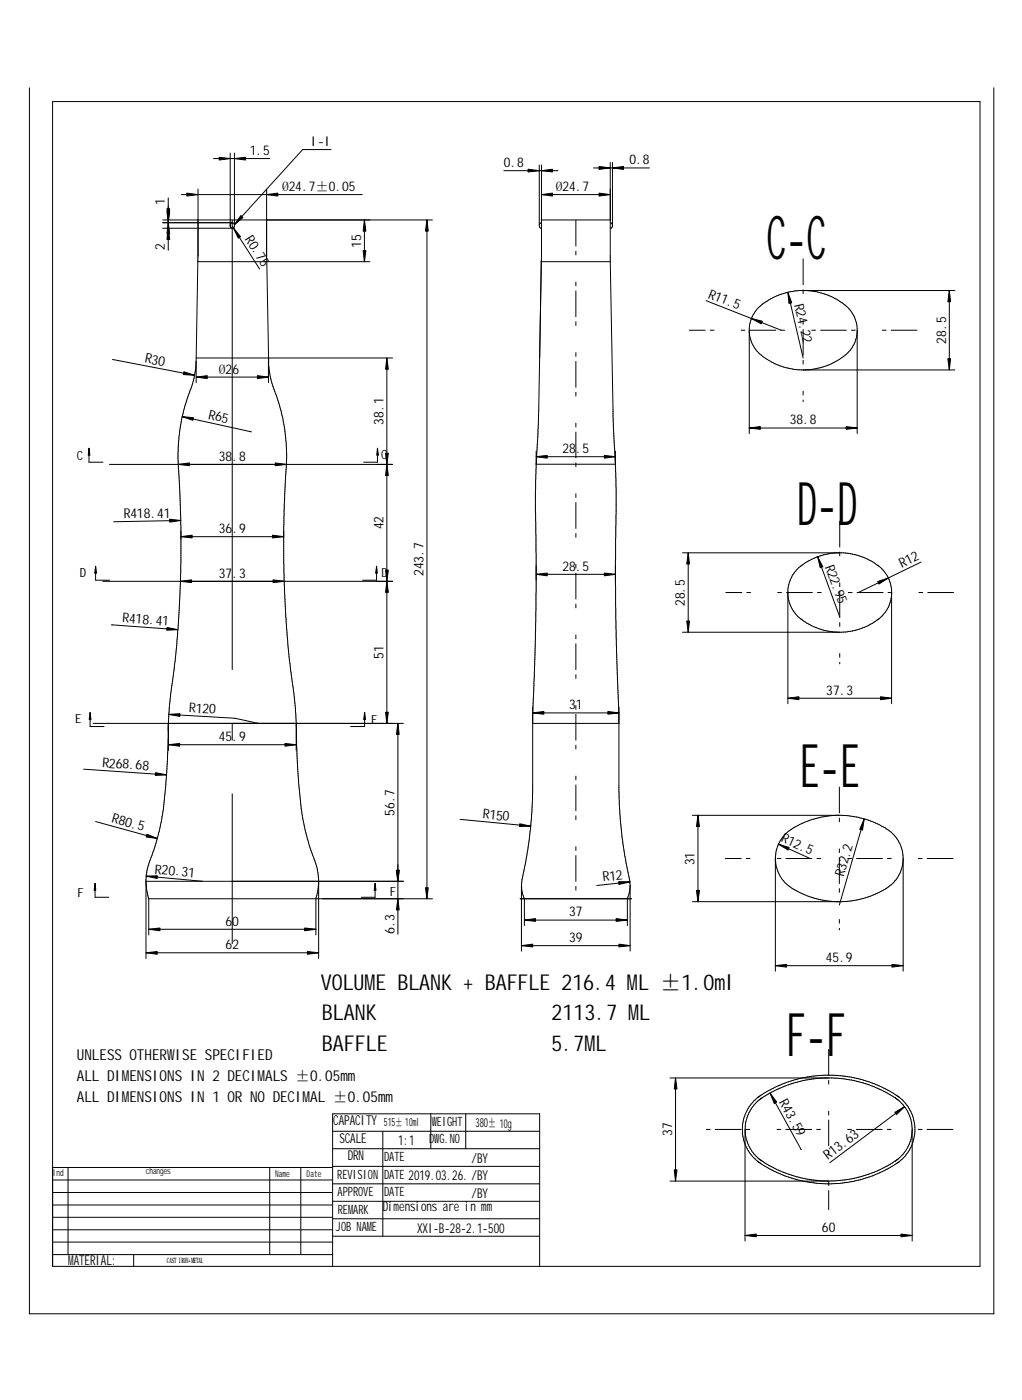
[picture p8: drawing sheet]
<svg xmlns="http://www.w3.org/2000/svg" width="235mm" height="322mm" viewBox="0 0 235 322" stroke-linecap="round" stroke-linejoin="round" font-family="sans-serif">
<g fill="none" stroke="#000" stroke-width=".23">
<path d="M6.8 20.2v282.4M12.1 23.4h213.5v268.3h-213.5zM49.1 36.5h13M53 35.2v16.9l.1 .3 .4 .2M54 35.2v16.9l-.3 .4-.2 .1M76.2 34.4h-6.5l-15.7 17.4-.5-.5M116 39.3h12.5M124.2 38v14.1v.2l.5 .3M124.7 38l-.1 22.3h15.9M136.7 38.7h12.8M140.5 37.4v22.7l.6 35.9 .6 10.9M141 37.4v14.7l-.2 .4-.3 .1"/>
<path d="M228.8 20.2v282.4M37.5 50.7h62.1M37.5 51.3h16M37.5 52.6h16M38.7 45.6v12M41.7 44.8h41.7M45.6 43.5v16.8h39.6M53.5 51.3l-.5 .5M53.5 52.1l6.3 9.9M61.4 43.5v15.8l.4 23.9a23.5 23.5 0 0 0 2.2 8.9l.2 .8a46.2 46.2 0 0 1 1.5 18.6l-.4 9.7 .2 14.8 .8 12.2 1.7 15.1 .2 3v6.5M83.9 50.7v9.6M98.3 50.7v156.3"/>
<path d="M124.6 50.7h15.9M124.7 44.8h15.8M124.7 51.3l-.5 .2v.3M140.5 51.3l.4 .2 .1 .3M45.6 60.1l-.4 22.4M124.6 60.1l-.6 34.7-.5 11.3M162.6 69.2l17.3 6.9M172.5 76.5a8 8 0 0 0 4.9 6.7 15.4 15.4 0 0 0 7.1 2h35.3M181.4 67.3l3.5 15.2M185.8 66.9l1.2 .1a14.7 14.7 0 0 1 8.5 4.1 7.3 7.3 0 0 1 1.9 4.5v24.3M197.4 76.5a7.3 7.3 0 0 1-2.5 5.1l-1.4 1a15.3 15.3 0 0 1-7.3 2.6M218.6 66.9v18.3"/>
<path d="M219.8 66.9h-35.7a14.4 14.4 0 0 0-10.2 4.9 7.6 7.6 0 0 0-1.4 3.8v24.3M25.9 82.8l18.9 3.6M42 96l15.9 3.5M45.1 83.2a22 22 0 0 1-2 8.5 45.4 45.4 0 0 0-1.8 19.4l.4 10.1-.3 15.6-.7 11.4-1.8 16.4M45.2 82.5h45.2M45.2 86.9h16.6M45.2 82.5v5.6M61.8 82.5v5.6M89.1 82.5v84.1M172.5 98.6h24.9M185.8 85.2h-.5M20.5 103.2v3.3h3.2"/>
<path d="M25.2 107h65.2M41.6 119.9l-15.4 .3M86.9 103.2v3.3h-3.2M123.4 106.9h18.3M123.4 105.2h18.3M123.4 103.9l-.1 9.3 .1 27.4-.7 22.7M123.5 106.5l-.1 .4M141.7 103.9l.2 8.5-.2 27.3 .2 10.5 .6 13.9M22 130.4v3.2h3.2M23.7 133.9h66.7M41.7 123.6h23.6M86.7 130.4v3.2h-3.2"/>
<path d="M123.4 132.3h18.3M157.1 127.3h37.1a14.9 14.9 0 0 1 8.1 3M158.5 127.3v18.3M181.4 137.1a8.6 8.6 0 0 0 5.5 7l2.7 1 3.3 .5M184.6 130.2a7.8 7.8 0 0 0-3.2 5.6v26.3M188.3 128.2l5 13.9M192.5 127.3l-.4 .1a14.7 14.7 0 0 0-7.7 2.9M202.1 130.2a7.6 7.6 0 0 1 3.2 5.6v26.3M205.3 137.1a7.9 7.9 0 0 1-3.2 5.6M212.1 129.4l-14.5 7.1M25.6 143.9l15.3 1.1M202.3 142.6a14.7 14.7 0 0 1-8.5 3h-36.7"/>
<path d="M19.3 177.2l19.1 1.3M20.7 164.1v3.2h3.3M21.5 166.6h71.4M38.7 166.6v6.2l-.4 6.7a65.8 65.8 0 0 1-1.6 11.5l-.9 3.7-1.7 4.7-.4 2.4M38.8 167.1l-.1 .4M38.8 171.5h29.4M38.9 164.6l-.1 8.2M38.9 164.5l15.2 .9 5.4 1.2M68.2 167.1l.3 10.2 .9 9.2 .9 5 2 6.3a15.4 15.4 0 0 1 1.1 4.8v18.2M83.9 164.1v3.2h-3.2M91.6 166.6v48.6M122.6 166.6h19.9"/>
<path d="M122.6 164.2h19.9M122.6 162.9v19.8l-.1 4.1-.7 6.7-1.3 7.5a8.6 8.6 0 0 0 .2 6v6.2M122.7 164.1l-.1 .4M142.5 162.9l.1 22.3 .8 9.2 1.6 8.6 .1 16.1M181.4 160.8h23.9M22 189.2l14.2 3.9M105.9 188.7l16.3 1.6M159.4 187.8h34.4a21 21 0 0 1 7 1.4l1.6 .7a8.6 8.6 0 0 1 5.5 7.6v26.2M160.7 187.8v19.9M178.5 197.9a8 8 0 0 0 2.8 5.9 18 18 0 0 0 6.7 3.2l2.5 .5 2.1 .2M179.2 194.4l7.3 3.3M192.6 187.8a21 21 0 0 0-7 1.4l-1.5 .7a8.6 8.6 0 0 0-5.6 7.6v26.2"/>
<path d="M199 188.6l-5.7 19.8M207.9 197.9a8 8 0 0 1-2.7 5.9 18 18 0 0 1-6.8 3.2l-2.4 .5-2.2 .2h-34.4M21.9 203.4v3.3h3.2M33.6 203.4l.2 1.6 .4 2M33.6 203h59.3M33.6 219.4h39.8M33.7 201.8l-.1 19M33.7 201.8l13 1.2M34.2 207h65.4M34.2 214h38.5M34.2 207v8.3M73.4 203.4l-.2 1.6-.5 2v8.3"/>
<path d="M86.4 203.4v3.3h-3.3M119.8 207h25.6M120.1 217.8h25M120.1 203.9v15.2M120.7 211.9h23.7M145 203.1l-7.6 .8M145.1 204.2l-.7 2.8v6.2M178.5 222.4h29.4M99.2 256.5v8.1M107.2 256.5v8.1M154.3 248.3h37.5l2.6 .2a27.9 27.9 0 0 1 6.9 1.8l2.2 1.1a11.2 11.2 0 0 1 5.9 5.6l.5 1.6 .1 1.3v25.9M155.5 248.3v23.7"/>
<path d="M174.8 252.5l-.4 .3M175.1 252.3a29.4 29.4 0 0 1 9.2-3.9l2.9-.6a27.8 27.8 0 0 1 7.5 .1 28.8 28.8 0 0 1 11.7 4.4M175.2 252.3a9.4 9.4 0 0 0-1 14.9l3.1 2.1 3.4 1.5a28.4 28.4 0 0 0 20.9-.3l2.7-1.2 2.8-1.8M175.5 252.8l-.7 .5M175.5 252.8a8.8 8.8 0 0 0 1.1 15.3 28.3 28.3 0 0 0 11 3.7l3 .2M177.3 251.7l7.1 13M189.7 248.3l-2.1 .1a28.5 28.5 0 0 0-9.5 3l-2.6 1.4M206.4 252.3l.7 .5M206.8 252.5a9.4 9.4 0 0 1-.4 15.5M208.3 254.9l-17.2 12.9M12.1 268.9h64.3M12.1 271.8h64.3"/>
<path d="M12.1 274.6h64.3M12.1 277.5h64.3M15.7 268.9v20.1M62.1 268.9v20.1M69.3 268.9v20.1M76.6 264.6h47.6M76.6 276.7h47.6M76.6 272.7h47.6M76.6 268.6h47.6M76.6 260.5h47.6M88.1 260.5v24.2M171.5 260.1v25.7"/>
<path d="M174.4 267.5l.7 .5M174.8 267l.7 .4M184.4 264.7h.1M206.1 267.4l-3.3 1.9-2.7 1.1-4.5 1.2-3.4 .4h-37.9M206.4 267.2l-.4 .2M206.8 267l-.4 .2M210 260.3a8.9 8.9 0 0 1-3.9 7.1M12.1 280.4h64.3M12.1 283.2h64.3M12.3 286.1h64.3M12.3 289h64.3M30.8 289v2.6"/>
<path d="M76.6 284.7h47.6M76.6 280.7h47.6M76.6 291.6v-35.1h47.6v35.1M171.5 284.6h38.5M6.7 302.6h222.2"/>
</g>
<g fill="#000" stroke="#000" stroke-width=".23">
<path d="M50.5 36.2l2.5 .3-2.5 .4z" fill-rule="evenodd"/>
<path d="M54 36.5l2.5-.3v.7z" fill-rule="evenodd"/>
<path d="M121.6 39l2.6 .3-2.6 .3z" fill-rule="evenodd"/>
<path d="M124.7 39.3l2.5-.3v.6z" fill-rule="evenodd"/>
<path d="M137.9 38.3l2.6 .4-2.6 .3z" fill-rule="evenodd"/>
<path d="M141 38.7l2.6-.4v.7z" fill-rule="evenodd"/>
<path d="M38.4 48.1h.7l-.4 2.6z" fill-rule="evenodd"/>
<path d="M38.7 51.3l.4 2.6h-.7z" fill-rule="evenodd"/>
<path d="M38.4 48.7h.7l-.4 2.6z" fill-rule="evenodd"/>
<path d="M38.7 52.6l.4 2.5h-.7z" fill-rule="evenodd"/>
<path d="M43 44.5l2.6 .3-2.6 .4z" fill-rule="evenodd"/>
<path d="M53.8 52.5l1.6 2-.5 .3z" fill-rule="evenodd"/>
<path d="M55.5 49.6l.4 .5-1.9 1.7z" fill-rule="evenodd"/>
<path d="M61.4 44.8l2.6-.3v.7z" fill-rule="evenodd"/>
<path d="M83.6 57.7h.6l-.3 2.6z" fill-rule="evenodd"/>
<path d="M83.9 50.7l.3 2.5h-.6z" fill-rule="evenodd"/>
<path d="M98.3 50.7l.3 2.5h-.6z" fill-rule="evenodd"/>
<path d="M124.7 44.8l2.5-.3v.7z" fill-rule="evenodd"/>
<path d="M137.9 44.5l2.6 .3-2.6 .4z" fill-rule="evenodd"/>
<path d="M173 73.3l2.5 .7-.2 .6z" fill-rule="evenodd"/>
<path d="M181.4 67.3l.9 2.5-.6 .1z" fill-rule="evenodd"/>
<path d="M218.6 66.9l.3 2.6h-.7z" fill-rule="evenodd"/>
<path d="M42.3 85.6l2.5 .8-2.6-.1z" fill-rule="evenodd"/>
<path d="M42 96l2.5 .2-.1 .6z" fill-rule="evenodd"/>
<path d="M45.2 86.9l2.5-.4v.7z" fill-rule="evenodd"/>
<path d="M59.3 86.5l2.5 .4-2.5 .3z" fill-rule="evenodd"/>
<path d="M89.1 82.5l.3 2.5h-.6z" fill-rule="evenodd"/>
<path d="M172.5 98.6l2.5-.4v.7z" fill-rule="evenodd"/>
<path d="M194.8 98.2l2.6 .4-2.6 .3z" fill-rule="evenodd"/>
<path d="M218.2 82.6h.7l-.3 2.6z" fill-rule="evenodd"/>
<path d="M20.5 103.2l.2 1.6h-.4z" fill-rule="evenodd"/>
<path d="M39 119.6l2.6 .3-2.5 .4z" fill-rule="evenodd"/>
<path d="M41 107l2.6-.4v.7z" fill-rule="evenodd"/>
<path d="M63.4 106.6l2.6 .4-2.6 .3z" fill-rule="evenodd"/>
<path d="M86.9 103.2l.2 1.6h-.4z" fill-rule="evenodd"/>
<path d="M89.1 107l.3 2.5h-.6z" fill-rule="evenodd"/>
<path d="M88.8 104.4h.6l-.3 2.6z" fill-rule="evenodd"/>
<path d="M123.4 105.2l2.6-.3v.6z" fill-rule="evenodd"/>
<path d="M139.1 104.9l2.6 .3-2.6 .3z" fill-rule="evenodd"/>
<path d="M22 130.4l.2 1.6h-.4z" fill-rule="evenodd"/>
<path d="M41.5 133.9l2.6-.4v.7z" fill-rule="evenodd"/>
<path d="M41.7 123.6l2.5-.3v.6z" fill-rule="evenodd"/>
<path d="M62.7 123.3l2.6 .3-2.6 .3z" fill-rule="evenodd"/>
<path d="M62.9 133.5l2.5 .4-2.5 .3z" fill-rule="evenodd"/>
<path d="M86.7 130.4l.2 1.6h-.4z" fill-rule="evenodd"/>
<path d="M89.1 133.9l.3 2.5h-.6z" fill-rule="evenodd"/>
<path d="M88.8 131.3h.6l-.3 2.6z" fill-rule="evenodd"/>
<path d="M123.4 132.3l2.6-.3v.6z" fill-rule="evenodd"/>
<path d="M139.1 132l2.6 .3-2.6 .3z" fill-rule="evenodd"/>
<path d="M158.5 127.3l.2 2.6h-.6z" fill-rule="evenodd"/>
<path d="M188.3 128.2l1.1 2.3-.6 .3z" fill-rule="evenodd"/>
<path d="M202.1 133.9l2.4-.8-2.1 1.4z" fill-rule="evenodd"/>
<path d="M38.4 144.5l2.5 .5-2.5 .1z" fill-rule="evenodd"/>
<path d="M158.1 143h.6l-.2 2.6z" fill-rule="evenodd"/>
<path d="M20.7 164.1l.3 1.6h-.5z" fill-rule="evenodd"/>
<path d="M35.8 178l2.6 .5-2.6 .1z" fill-rule="evenodd"/>
<path d="M38.8 171.5l2.6-.3v.7z" fill-rule="evenodd"/>
<path d="M38.9 164.5l2.5-.1v.6z" fill-rule="evenodd"/>
<path d="M65.6 171.2l2.6 .3-2.6 .4z" fill-rule="evenodd"/>
<path d="M83.9 164.1l.3 1.6h-.5z" fill-rule="evenodd"/>
<path d="M88.8 164h.6l-.3 2.6z" fill-rule="evenodd"/>
<path d="M91.6 166.6l.3 2.5h-.6z" fill-rule="evenodd"/>
<path d="M122.6 164.2l2.6-.3v.6z" fill-rule="evenodd"/>
<path d="M140 163.9l2.5 .3-2.5 .3z" fill-rule="evenodd"/>
<path d="M181.4 160.8l2.5-.3v.6z" fill-rule="evenodd"/>
<path d="M202.7 160.5l2.6 .3-2.6 .3z" fill-rule="evenodd"/>
<path d="M33.8 192.1l2.4 1-2.5-.3z" fill-rule="evenodd"/>
<path d="M119.7 189.7l2.5 .6-2.6 .1z" fill-rule="evenodd"/>
<path d="M160.7 187.8l.3 2.6h-.6z" fill-rule="evenodd"/>
<path d="M179.2 194.4l2.5 .8-.3 .6z" fill-rule="evenodd"/>
<path d="M199 188.6l-.4 2.6-.6-.2z" fill-rule="evenodd"/>
<path d="M21.9 203.4l.2 1.6h-.4z" fill-rule="evenodd"/>
<path d="M33.7 201.8l2.5-.1v.6z" fill-rule="evenodd"/>
<path d="M33.6 219.4l2.6-.3v.7z" fill-rule="evenodd"/>
<path d="M34.2 214l2.6-.3v.7z" fill-rule="evenodd"/>
<path d="M70.1 213.7l2.6 .3-2.6 .4z" fill-rule="evenodd"/>
<path d="M70.8 219.1l2.6 .3-2.6 .4z" fill-rule="evenodd"/>
<path d="M86.4 203.4l.2 1.6h-.5z" fill-rule="evenodd"/>
<path d="M91.6 207l.3 2.6h-.6z" fill-rule="evenodd"/>
<path d="M91.3 200.4h.6l-.3 2.6z" fill-rule="evenodd"/>
<path d="M91.3 200.4h.6l-.3 2.6z" fill-rule="evenodd"/>
<path d="M98 204.5h.6l-.3 2.5z" fill-rule="evenodd"/>
<path d="M120.1 217.8l2.5-.3v.6z" fill-rule="evenodd"/>
<path d="M120.7 211.9l2.6-.3v.6z" fill-rule="evenodd"/>
<path d="M141.9 211.6l2.5 .3-2.5 .3z" fill-rule="evenodd"/>
<path d="M142.5 203.1h2.5l-2.5 .6z" fill-rule="evenodd"/>
<path d="M142.5 217.5l2.6 .3-2.6 .3z" fill-rule="evenodd"/>
<path d="M160.4 205.1h.6l-.3 2.6z" fill-rule="evenodd"/>
<path d="M178.5 222.4l2.6-.3v.6z" fill-rule="evenodd"/>
<path d="M205.4 222.1l2.5 .3-2.5 .3z" fill-rule="evenodd"/>
<path d="M155.5 248.3l.4 2.5h-.7z" fill-rule="evenodd"/>
<path d="M177.3 251.7l1.5 2.1-.5 .4z" fill-rule="evenodd"/>
<path d="M206 256.2l2.3-1.3-1.9 1.8z" fill-rule="evenodd"/>
<path d="M155.2 269.4h.7l-.4 2.6z" fill-rule="evenodd"/>
<path d="M171.5 284.6l2.6-.4v.6z" fill-rule="evenodd"/>
<path d="M207.4 284.2l2.6 .4-2.6 .2z" fill-rule="evenodd"/>
</g>
<path d="M53.5 50.7v166.7" fill="none" stroke="#000" stroke-width=".23" stroke-dasharray="103.6 12.2 4.1 12.2" stroke-linecap="butt"/>
<path d="M132.6 50.7v156.3M184.9 59.5v33.1M211.2 76.1h-52.6M193.3 120v33M219.6 136.5h-52.6M193.3 181.2v33M219.5 197.7h-52.6M190.8 241.6v37.1M219.5 260.1h-57.2" fill="none" stroke="#000" stroke-width=".23" stroke-dasharray="6.1 1 1" stroke-linecap="butt"/>
<g font-size="13.8">
<text x="176.4" y="59.8">C-C</text>
<text x="183.6" y="120.8">D-D</text>
<text x="184.1" y="181.3">E-E</text>
<text x="181" y="243.1">F-F</text>
</g>
<g font-size="5">
<text x="73.9" y="228">VOLUME BLANK + BAFFLE 216.4 ML ±1.0ml</text>
<text x="74.1" y="235">BLANK</text>
<text x="127" y="235">2113.7 ML</text>
<text x="74.1" y="242">BAFFLE</text>
<text x="127" y="242">5.7ML</text>
</g>
<g font-size="3.5">
<text x="17.7" y="244.2">UNLESS OTHERWISE SPECIFIED</text>
<text x="17.7" y="249">ALL DIMENSIONS IN 2 DECIMALS ±0.05mm</text>
<text x="17.7" y="253.8">ALL DIMENSIONS IN 1 OR NO DECIMAL ±0.05mm</text>
</g>
<g font-size="3.1">
<text x="57.5" y="35.7">1.5</text>
<text x="71.6" y="33.6">I-I</text>
<text x="116" y="38.5">0.8</text>
<text x="144.9" y="37.9">0.8</text>
<text x="38" y="47.1" transform="rotate(-90 38 47.1)">1</text>
<text x="64.9" y="44">Ø24.7±0.05</text>
<text x="128" y="44">Ø24.7</text>
<text x="38" y="57.6" transform="rotate(-90 38 57.6)">2</text>
<text x="56.3" y="55.1" transform="rotate(57 56.3 55.1)">R0.75</text>
<text x="83.1" y="57" transform="rotate(-90 83.1 57)">15</text>
<text x="162.9" y="68.6" transform="rotate(21 162.9 68.6)">R11.5</text>
<text x="182.9" y="70.2" transform="rotate(77 182.9 70.2)">R24.22</text>
<text x="33.2" y="83.4" transform="rotate(11 33.2 83.4)">R30</text>
<text x="217.8" y="79.1" transform="rotate(-90 217.8 79.1)">28.5</text>
<text x="50.4" y="86">Ø26</text>
<text x="47.8" y="96.5" transform="rotate(13 47.8 96.5)">R65</text>
<text x="88.3" y="97.8" transform="rotate(-90 88.3 97.8)">38.1</text>
<text x="181.9" y="97.7">38.8</text>
<text x="50.4" y="106.1">38</text>
<text x="53.5" y="106.1">.8</text>
<text x="129.5" y="104.4">28</text>
<text x="132.6" y="104.4">.5</text>
<text x="28.5" y="119.4" transform="rotate(-1 28.5 119.4)">R418.41</text>
<text x="50.4" y="122.8">36</text>
<text x="53.5" y="122.8">.9</text>
<text x="88.3" y="121.9" transform="rotate(-90 88.3 121.9)">42</text>
<text x="129.5" y="131.5">28</text>
<text x="132.6" y="131.5">.5</text>
<text x="189.9" y="130.5" transform="rotate(70 189.9 130.5)">R22.95</text>
<text x="207.6" y="130.8" transform="rotate(-26 207.6 130.8)">R12</text>
<text x="50.4" y="133">37</text>
<text x="53.5" y="133">.3</text>
<text x="97.5" y="132.7" transform="rotate(-90 97.5 132.7)">243.7</text>
<text x="28.1" y="143.3" transform="rotate(4 28.1 143.3)">R418.41</text>
<text x="157.7" y="139.6" transform="rotate(-90 157.7 139.6)">28.5</text>
<text x="88.3" y="151.8" transform="rotate(-90 88.3 151.8)">51</text>
<text x="190.2" y="160">37.3</text>
<text x="43.5" y="164" transform="rotate(3 43.5 164)">R120</text>
<text x="131" y="163.4">31</text>
<text x="50.4" y="170.7">45</text>
<text x="53.5" y="170.7">.9</text>
<text x="23.5" y="176.7" transform="rotate(4 23.5 176.7)">R268.68</text>
<text x="25.6" y="189.4" transform="rotate(16 25.6 189.4)">R80.5</text>
<text x="90.8" y="187.9" transform="rotate(-90 90.8 187.9)">56.7</text>
<text x="111.1" y="188.5" transform="rotate(6 111.1 188.5)">R150</text>
<text x="35.6" y="201.2" transform="rotate(5 35.6 201.2)">R20.31</text>
<text x="138.9" y="203" transform="rotate(-6 138.9 203)">R12</text>
<text x="159.9" y="199.3" transform="rotate(-90 159.9 199.3)">31</text>
<text x="194.3" y="202" transform="rotate(-74 194.3 202)">R32.2</text>
<text x="51.9" y="213.2">60</text>
<text x="90.8" y="215.2" transform="rotate(-90 90.8 215.2)">6.3</text>
<text x="131" y="211.1">37</text>
<text x="51.9" y="218.6">62</text>
<text x="131" y="217">39</text>
<text x="190.2" y="221.6">45.9</text>
<text x="179.3" y="253.8" transform="rotate(61 179.3 253.8)">R43.59</text>
<text x="76.7" y="259.2">CAPACITY</text>
<text x="78.1" y="263.2">SCALE</text>
<text x="91.7" y="263.6">1:1</text>
<text x="154.8" y="261.7" transform="rotate(-90 154.8 261.7)">37</text>
<text x="80.1" y="267.2">DRN</text>
<text x="108.6" y="267.8">/BY</text>
<text x="190.6" y="267.2" transform="rotate(-37 190.6 267.2)">R13.63</text>
<text x="108.6" y="275.8">/BY</text>
<text x="88.1" y="278.9">Dimensions are in mm</text>
<text x="96" y="283.9">XXI-B-28-2.1-500</text>
<text x="189.2" y="283.7">60</text>
<text x="15.7" y="291.4">MATERIAL:</text>
</g>
<g font-size="3">
<text x="179.7" y="193.8" transform="rotate(24 179.7 193.8)">R12.5</text>
<text x="98.8" y="263.3">DWG.NO</text>
<text x="99.4" y="259.3">WEIGHT</text>
<text x="88.4" y="267.4">DATE</text>
<text x="77.6" y="271.5">REVISION</text>
<text x="77.7" y="275.5">APPROVE</text>
<text x="88.4" y="271.4">DATE 2019.03.26. /BY</text>
<text x="88.4" y="275.4">DATE</text>
<text x="77.8" y="279.5">REMARK</text>
<text x="77.3" y="283.5">JOB NAME</text>
</g>
<g font-size="2.9">
<text x="17.7" y="105.9">C</text>
<text x="87.8" y="105.7">C</text>
<text x="18.4" y="132.8">D</text>
<text x="87.8" y="132.8">D</text>
<text x="17.3" y="166.6">E</text>
<text x="85.4" y="166.7">E</text>
<text x="17.8" y="206.5">F</text>
<text x="89.8" y="206.4">F</text>
<text x="109.5" y="259.6">380± 10g</text>
</g>
<text font-size="2.6" x="88.4" y="259.4">515± 10ml</text>
<g font-size="2.2">
<text x="12.1" y="270.8">Ind</text>
<text x="63.3" y="271">Name</text>
<text x="70.6" y="271">Date</text>
</g>
<text font-size="2.1" x="33.6" y="270.4">changes</text>
<text font-size="1.7" x="38.4" y="290.9">CAST IRON+METAL</text>
</svg>
